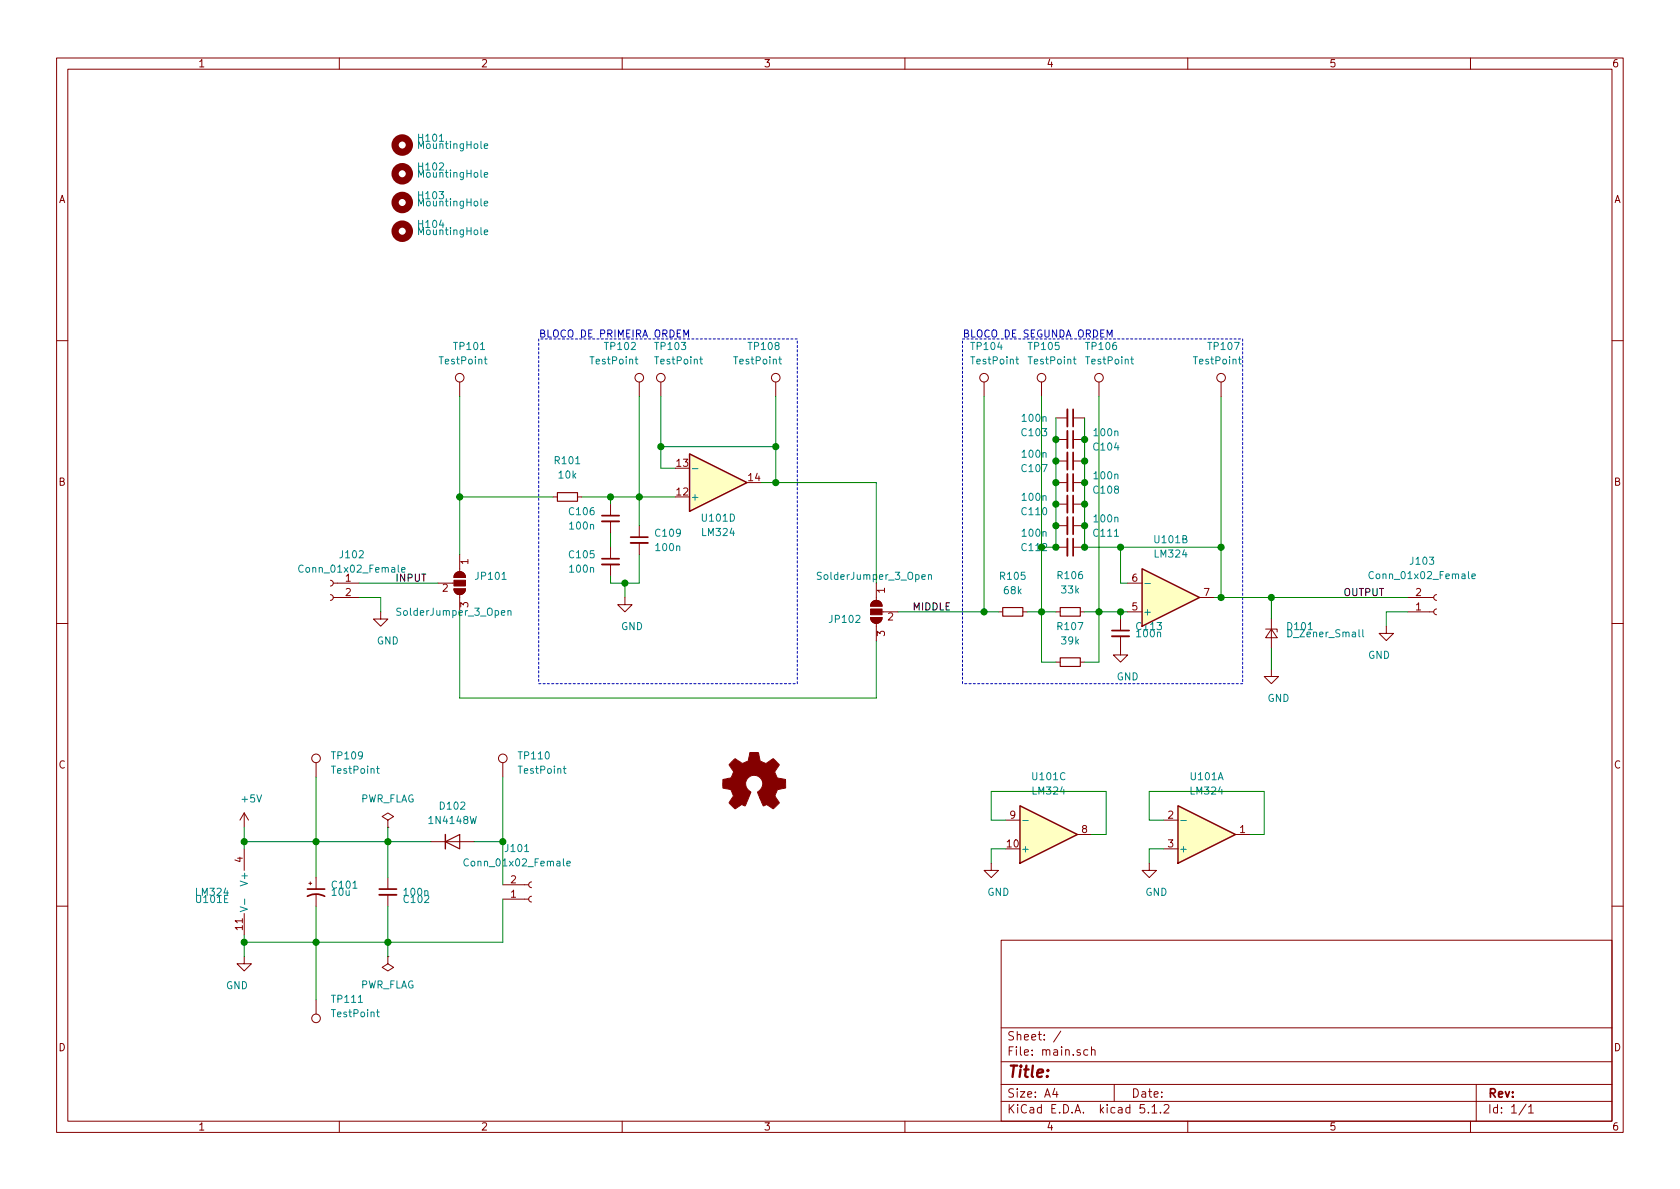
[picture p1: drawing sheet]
<svg xmlns="http://www.w3.org/2000/svg" width="297mm" height="210mm" viewBox="0 0 297 210" stroke-linecap="round" stroke-linejoin="round" font-family="sans-serif">
<g fill="none" stroke="#840000" stroke-width=".18">
<path d="M10 10.3h277v189.9h-277zM12 12.2h273v186.1h-273zM60 10.3v1.9M110 10.3v1.9M160 10.3v1.9M210 10.3v1.9M260 10.3v1.9M10 60.2h2M81.3 67.6v2.5M113 67.6v2.5M116.8 67.6v2.5M137.2 67.6v2.5"/>
<path d="M174 67.6v2.5M184.1 67.6v2.5M186.7 77.7h2M186.7 73.9h2M189.7 77.7h2.1M189.7 73.9h2.1M194.3 67.6v2.5M215.9 67.6v2.5M285 60.2h2M81.3 98v3.1M97.8 87.9h.8M102.1 87.9h.8"/>
<path d="M107.9 89.1v2.1M107.9 92.2v2M107.9 96.8v2M107.9 99.8v2M113 93v2M113 96v2M186.7 96.8h2M186.7 93h2M186.7 89.1h2M186.7 85.3h2M186.7 81.5h2M189.7 96.8h2.1"/>
<path d="M189.7 93h2.1M189.7 89.1h2.1M189.7 85.3h2.1M189.7 81.5h2.1M10 110.3h2M58.4 105.2l.4 .1 .1 .3-.1 .4-.4 .2M58.4 102.6l.4 .1 .1 .3-.1 .4-.4 .2M58.9 103.1h4.6M58.9 105.7h4.6M67.3 108.2v1.3h1.3l-1.3 1.2-1.3-1.2h1.3M77.5 103.1h2.8M80.3 104.1h2a1.02 1.02 0 0 1-1 1.1 1.02 1.02 0 0 1-1-1.1z"/>
<path d="M80.5 101.4a1.02 1.02 0 0 1 1.1-.3 1.02 1.02 0 0 1 .7 1h-2zM81.3 105.2v3M110.5 105.7v1.2h1.3l-1.3 1.3-1.3-1.3h1.3M153.9 109.2h2.1a1.02 1.02 0 0 1-1.1 1 1.02 1.02 0 0 1-1-1zM154.2 106.5a1.02 1.02 0 0 1 1.1-.3 1.02 1.02 0 0 1 .7 1h-2.1zM154.9 103.1v3.1M154.9 110.2v3.1M156 108.2h2.7M176.5 108.2h.8M180.8 108.2h.8M186.7 108.2h.8M186.7 117.1h.8"/>
<path d="M191 108.2h.8M191 117.1h.8M198.1 112.5v3.3h1.3l-1.3 1.3-1.3-1.3h1.3M198.1 109.5v2M199.4 108.2h2.5M199.4 103.1h2.5M212.1 105.7h2.5M223.8 111.2h2v.6M224.8 111.2l1 1.6h-2zM224.8 118.4v1.2h1.3l-1.3 1.3-1.3-1.3h1.3M224.8 109.5v5M245.1 110.7v1.3h-1.3l1.3 1.3 1.3-1.3h-1.3"/>
<path d="M248.9 108.2h4.6M248.9 105.7h4.6M254 105.2l-.3 .1-.2 .3 .1 .4 .4 .2M254 107.7l-.3 .1-.2 .3 .1 .4 .4 .2M285 110.3h2M55.9 134.9v2.5M88.9 134.9v2.5M43.2 143.8v2.5M43.2 150.1v3.8M43.2 143.8l-.8 1.2M43.2 143.8l.7 1.2M54.6 156.2h.5"/>
<path d="M54.9 156v.5M55.9 155.2v2M55.9 158.2v2.1M68.6 145l1-.6-1-.6-1 .6 1 .6v1.3M68.6 146.3h.1M68.6 155.2v2M68.6 158.2v2.1M76.2 148.8h7.6M88.9 156.5h4.6M88.9 159h4.6M94 156l-.3 .1-.2 .3 .1 .4 .4 .2M94 158.5l-.3 .1-.2 .3 .1 .4 .4 .2"/>
<path d="M175.3 152.6v1.3h1.2l-1.2 1.3-1.3-1.3h1.3M177.8 145h2.5M190.5 147.6h2.5M203.2 152.6v1.3h1.3l-1.3 1.3-1.3-1.3h1.3M205.7 145h2.6M205.7 150.1h2.6M218.4 147.6h2.6M10 160.2h2M43.2 169.2v1.2h-1.3l1.3 1.3 1.2-1.3h-1.2M43.2 161.5v3.8M55.9 176.8v2.5M68.6 169.2v1.2l1 .7-1 .6-1-.6 1-.7"/>
<path d="M68.6 169.2h.1M177 166.3h108v32h-108zM285 160.2h2M60 198.3v1.9M110 198.3v1.9M160 198.3v1.9M177 194.8h108M177 191.8h108M177 187.8h108M177 181.8h108M186.5 192.5l-.4 1h1M186.8 193v1"/>
<path d="M187.6 182.3l-1.3 2M192.3 185.7l-.4-.1-.3 .3 .1 .6 .2 .1 .4-.1M193 185.7l.2-.1 .3 .1 .1 .9M193 185.1v1.5M197 191.8v3M202.3 195.3h-.7l-.1 .7 .3-.1 .5 .1 .1 .2-.1 .5-.2 .1-.6-.1M203 196.7v.1M203.7 195.8l.4-.5v1.5M203.7 196.8h.8M205.2 196.7v.1M205.8 195.5l.2-.2h.4l.3 .5-.9 1h.9M210 198.3v1.9"/>
<path d="M260 198.3v1.9M261 191.8v6.5M269.8 195.2l-1.2 2M270.3 195.8l.4-.5v1.5M270.3 196.8h.8"/>
<circle cx="81.3" cy="66.8" r=".76"/>
<circle cx="113" cy="66.8" r=".76"/>
<circle cx="116.8" cy="66.8" r=".76"/>
<circle cx="137.2" cy="66.8" r=".76"/>
<circle cx="174" cy="66.8" r=".76"/>
<circle cx="184.1" cy="66.8" r=".76"/>
<circle cx="194.3" cy="66.8" r=".76"/>
<circle cx="215.9" cy="66.8" r=".76"/>
<circle cx="55.9" cy="134.1" r=".76"/>
<circle cx="88.9" cy="134.1" r=".76"/>
<circle cx="55.9" cy="180.1" r=".76"/>
</g>
<path d="M98.6 87.1h3.5v1.5h-3.5zM177.3 107.4h3.5v1.6h-3.5zM187.5 107.4h3.5v1.6h-3.5zM187.5 116.3h3.5v1.6h-3.5zM78.7 148.8l2.6-1.2v2.5z" fill="none" stroke="#840000" stroke-width=".2"/>
<path d="M188.7 72.4v3M188.7 76.2v3M106.4 99.8h3.1M106.4 92.2h3.1M111.5 96h3.1M188.7 80v3.1M188.7 83.8v3.1M188.7 87.6v3.1M188.7 91.4v3.1M188.7 95.2v3.1M196.6 112.5h3M67.1 158.2h3" fill="none" stroke="#840000" stroke-width=".33"/>
<g fill="none" stroke="#840000" stroke-width=".3">
<path d="M189.7 72.4v3M189.7 76.2v3M106.4 98.8h3.1M106.4 91.2h3.1M111.5 95h3.1M189.7 80v3.1M189.7 83.8v3.1M189.7 87.6v3.1M189.7 91.4v3.1M189.7 95.2v3.1M196.6 111.5h3M54.4 158.5a3.2 3.2 0 0 1 3 0"/>
<path d="M54.4 157.2h3M67.1 157.2h3"/>
</g>
<g fill="#840000" stroke="#840000" stroke-width=".18">
<path d="M80.5 101.4a1.02 1.02 0 0 1 1.1-.3 1.02 1.02 0 0 1 .7 1h-2z"/>
<path d="M80.3 104.1h2a1.02 1.02 0 0 1-1 1.1 1.02 1.02 0 0 1-1-1.1z"/>
<path d="M80.3 102.6h2v1h-2z"/>
<path d="M154.2 106.5a1.02 1.02 0 0 1 1.1-.3 1.02 1.02 0 0 1 .7 1h-2.1z"/>
<path d="M153.9 109.2h2.1a1.02 1.02 0 0 1-1.1 1 1.02 1.02 0 0 1-1-1z"/>
<path d="M153.9 107.7h2.1v1h-2.1z"/>
<path d="M129.4 134.7l.6-.5 .9 .5a.62 .62 0 0 0 1 0h.2a1.62 1.62 0 0 0 .4-1.4l.1-.2h1.5l.2 .8a.74 .74 0 0 0 .6 .9l.5 .2 1.3-.8 1.1 1-.4 .7a.75 .75 0 0 0-.2 1.2l.2 .5 1.5 .2v1.5l-1.4 .3-.1 .1a1.23 1.23 0 0 0-.3 1.2l.7 1.1-.1 .1-1 .9-.8-.5a.54 .54 0 0 0-.9 0l-1-2.3a2.33 2.33 0 0 0 .8-2 1.54 1.54 0 0 0-2.5-.7 1.54 1.54 0 0 0 .5 2.6l-1.1 2.4a.69 .69 0 0 0-1.1 .1l-.6 .4-1.1-1 .8-1.2-.2-.6a.71 .71 0 0 0-1-.7l-.7-.2v-1.5h.5a1.11 1.11 0 0 0 1.2-.7 .72 .72 0 0 0-.2-1.2l-.4-.7z"/>
</g>
<g fill="none" stroke="#008484" stroke-width=".18">
<path d="M85.6 36l.6-.1v-.3h-.4l-.2 .2 .1 .6h.5M85.6 30.9l.6-.1v-.2l-.4-.1-.2 .2 .1 .6h.5M85.6 25.8l.6-.1v-.2l-.4-.1-.2 .2 .1 .6h.5M85.6 41.1l.6-.1v-.3h-.4l-.2 .1 .1 .6h.5M85.6 63.5h.5M85.8 63.1v1.1l.3 .2M112.3 63.5h.5M112.5 63.1v1.1l.3 .2M123.7 63.5h.5M123.9 63.1v1.1l.3 .2M137.7 63.5h.5M137.9 63.1v1.1l.3 .2"/>
<path d="M179.6 63.5h.5M179.8 63.1v1.1l.3 .2M189.8 63.5h.4M189.9 63.1v1.1l.3 .2M199.9 63.5h.5M200.1 63.1v1.1l.3 .2M219 63.5h.5M219.2 63.1v1.1l.3 .2M122.4 82.9h1M53.6 100a.6 .6 0 0 0-.8 .5 .6 .6 0 0 0 .6 .7l.2-.1M71 100.8l.6-.1v-.3l-.4-.1-.2 .2 .1 .6h.5M89.8 108.1l.2-.1h.3v.8"/>
<path d="M89.8 108v.8M164.2 101.7l.1-.1 .3 .1 .1 .8M164.2 101.6v.9M202.4 103.2h1M240.9 111.3v1.1l.2 .2M242.8 101.2a.6 .6 0 0 0-.8 .4 .6 .6 0 0 0 .6 .7l.2-.1M260.2 101.9l.7-.1-.1-.3h-.4l-.2 .2 .1 .6h.5M66.6 135.9h.5M66.8 135.5v1.1l.3 .1M99.6 135.9h.5M99.8 135.5v1.1l.3 .1M43.3 159v.9"/>
<path d="M82.8 152a.6 .6 0 0 0-.8 .4 .6 .6 0 0 0 .6 .7l.2-.1M100.2 152.7l.6-.1v-.3h-.4l-.2 .2 .1 .6h.5M180.8 145.1h1M208.8 145.1h1M42.5 160.3l1.2 .5-1.2 .4M66.6 179h.5M66.8 178.5v1.1l.3 .2"/>
</g>
<g fill="none" stroke="#008400" stroke-width=".18">
<path d="M81.3 70.1v27.9M113 70.1v22.9M116.8 70.1v12.7h2.6M116.8 79h20.4M137.2 70.1v15.2M174 70.1v38.1M184.1 70.1v47h2.6M186.7 73.9v22.9h-2.6M191.8 73.9v22.9h24.1M194.3 70.1v47h-2.5M215.9 70.1v35.6M81.3 87.9h16.5"/>
<path d="M102.9 87.9h16.5M107.9 87.9v1.2M107.9 94.2v2.6M113 98v5.1h-5.1v-1.3M134.6 85.3h20.3v17.8M198.1 96.8v6.3h1.3M63.5 105.7h3.8v2.5M63.5 103.1h14M81.3 108.2v15.2h73.6v-10.1M110.5 103.1v2.6M158.7 108.2h17.8M181.6 108.2h5.1"/>
<path d="M191.8 108.2h7.6M198.1 108.2v1.3M214.6 105.7h34.3M224.8 105.7v3.8M224.8 114.5v3.9M248.9 108.2h-3.8v2.5M55.9 137.4v17.8M88.9 137.4v19.1M43.2 146.3v3.8M43.2 148.8h33M68.6 146.3v8.9M83.8 148.8h5.1"/>
<path d="M88.9 159v7.6h-45.7M177.8 150.1h-2.5v2.5M177.8 145h-2.5v-5.1h20.3v7.7h-2.6M205.7 150.1h-2.5v2.5M205.7 145h-2.5v-5.1h20.3v7.7h-2.5M43.2 165.3v3.9M55.9 160.3v16.5M68.6 160.3v8.9"/>
</g>
<g fill="#008400" stroke="#008400" stroke-width=".25">
<circle cx="184.2" cy="108.2" r=".51"/>
<circle cx="174" cy="108.2" r=".51"/>
<circle cx="43.2" cy="166.6" r=".51"/>
<circle cx="43.2" cy="148.8" r=".51"/>
<circle cx="68.6" cy="166.6" r=".51"/>
<circle cx="55.9" cy="148.8" r=".51"/>
<circle cx="55.9" cy="166.6" r=".51"/>
<circle cx="215.9" cy="105.7" r=".51"/>
<circle cx="194.3" cy="108.2" r=".51"/>
<circle cx="215.9" cy="96.8" r=".51"/>
<circle cx="198.1" cy="96.8" r=".51"/>
<circle cx="198.1" cy="108.2" r=".51"/>
<circle cx="191.8" cy="96.8" r=".51"/>
<circle cx="191.8" cy="81.5" r=".51"/>
<circle cx="191.8" cy="85.3" r=".51"/>
<circle cx="191.8" cy="89.1" r=".51"/>
<circle cx="191.8" cy="93" r=".51"/>
<circle cx="186.7" cy="96.8" r=".51"/>
<circle cx="186.7" cy="81.5" r=".51"/>
<circle cx="186.7" cy="85.3" r=".51"/>
<circle cx="186.7" cy="89.1" r=".51"/>
<circle cx="186.7" cy="93" r=".51"/>
<circle cx="191.8" cy="77.7" r=".51"/>
<circle cx="186.7" cy="77.7" r=".51"/>
<circle cx="224.8" cy="105.7" r=".51"/>
<circle cx="68.6" cy="148.8" r=".51"/>
<circle cx="88.9" cy="148.8" r=".51"/>
<circle cx="108" cy="87.9" r=".51"/>
<circle cx="113" cy="87.9" r=".51"/>
<circle cx="81.3" cy="87.9" r=".51"/>
<circle cx="110.5" cy="103.1" r=".51"/>
<circle cx="137.2" cy="85.3" r=".51"/>
<circle cx="116.8" cy="79" r=".51"/>
<circle cx="137.2" cy="79" r=".51"/>
</g>
<path d="M120.9 59.6v-1.3l.4 1 .4-1v1.3M195.8 59.6v-1.3l.4 1 .4-1v1.3" fill="none" stroke="#0000c2" stroke-width=".18"/>
<path d="M95.2 59.9v61M141 59.9h-45.8M170.2 59.9h49.5M219.7 59.9v61M95.2 120.9h45.8M141 120.9v-61M170.2 120.9v-61M219.7 120.9h-49.5" fill="none" stroke="#0000c2" stroke-width=".18" stroke-dasharray=".4 .4"/>
<g fill="#ffffc2" stroke="#ffffc2" stroke-width=".18">
<path d="M201.9 100.6l10.2 5.1-10.2 5z"/>
<path d="M180.3 142.5l10.2 5.1-10.2 5z"/>
<path d="M121.9 80.3l10.2 5-10.2 5.1z"/>
<path d="M208.3 142.5l10.1 5.1-10.1 5z"/>
</g>
<path d="M121.9 80.3l10.2 5-10.2 5.1zM201.9 100.6l10.2 5.1-10.2 5zM78.7 147.6v2.5M180.3 142.5l10.2 5.1-10.2 5zM208.3 142.5l10.1 5.1-10.1 5z" fill="none" stroke="#840000" stroke-width=".25"/>
<g fill="none" stroke="#840000" stroke-width="1.3">
<circle cx="71.1" cy="35.8" r="1.27"/>
<circle cx="71.1" cy="30.7" r="1.27"/>
<circle cx="71.1" cy="25.6" r="1.27"/>
<circle cx="71.1" cy="40.9" r="1.27"/>
</g>
<text font-size="2.8" fill="#840000" x="178" y="190.5">Title:</text>
<g font-size="2.1" fill="#840000">
<text x="178" y="184">Sheet: /</text>
<text x="178" y="186.7">File: main.sch</text>
<text x="178" y="196.9">KiCad E.D.A. kicad 5.1.2</text>
<text x="178" y="194.1">Size: A4</text>
<text x="200" y="194.1">Date:</text>
<text x="263" y="194.1">Rev:</text>
<text x="263" y="196.9">Id: 1/1</text>
</g>
<g font-size="1.8" fill="#840000">
<text x="35" y="11.9">1</text>
<text x="85" y="11.9">2</text>
<text x="135" y="11.9">3</text>
<text x="185" y="11.9">4</text>
<text x="235" y="11.9">5</text>
<text x="285" y="11.9">6</text>
<text x="10.4" y="35.9">A</text>
<text x="285.4" y="35.9">A</text>
<text x="119.7" y="82.5">13</text>
<text x="10.4" y="85.9">B</text>
<text x="119.7" y="87.6">12</text>
<text x="132.4" y="85.1">14</text>
<text x="285.4" y="85.9">B</text>
<text x="82.8" y="99.8" transform="rotate(-90 82.8 99.8)">1</text>
<text x="61.1" y="102.9">1</text>
<text x="61.1" y="105.4">2</text>
<text x="78.3" y="104.6">2</text>
<text x="82.8" y="107.4" transform="rotate(-90 82.8 107.4)">3</text>
<text x="156.5" y="104.9" transform="rotate(-90 156.5 104.9)">1</text>
<text x="200.2" y="107.9">5</text>
<text x="200.2" y="102.9">6</text>
<text x="212.9" y="105.4">7</text>
<text x="250.3" y="107.9">1</text>
<text x="250.3" y="105.4">2</text>
<text x="156.5" y="112.5" transform="rotate(-90 156.5 112.5)">3</text>
<text x="157" y="109.7">2</text>
<text x="10.4" y="135.9">C</text>
<text x="285.4" y="135.9">C</text>
<text x="178.1" y="149.9">10</text>
<text x="178.6" y="144.8">9</text>
<text x="191.3" y="147.3">8</text>
<text x="206.5" y="144.8">2</text>
<text x="206.5" y="149.9">3</text>
<text x="219.2" y="147.3">1</text>
<text x="42.9" y="152.5" transform="rotate(-90 42.9 152.5)">4</text>
<text x="90.3" y="158.7">1</text>
<text x="90.3" y="156.2">2</text>
<text x="42.9" y="164.4" transform="rotate(-90 42.9 164.4)">11</text>
<text x="10.4" y="185.9">D</text>
<text x="285.4" y="185.9">D</text>
<text x="35" y="199.9">1</text>
<text x="85" y="199.9">2</text>
<text x="135" y="199.9">3</text>
<text x="185" y="199.9">4</text>
<text x="235" y="199.9">5</text>
<text x="285" y="199.9">6</text>
</g>
<g font-size="1.8" fill="#008484">
<text x="74.1" y="25.1">H101</text>
<text x="74.2" y="26.3">MountingHole</text>
<text x="74.1" y="35.2">H103</text>
<text x="74.1" y="30.1">H102</text>
<text x="74.2" y="31.4">MountingHole</text>
<text x="74.1" y="40.3">H104</text>
<text x="74.2" y="41.6">MountingHole</text>
<text x="74.2" y="36.5">MountingHole</text>
<text x="77.9" y="64.4">TestPoint</text>
<text x="80.4" y="61.9">TP101</text>
<text x="104.5" y="64.4">TestPoint</text>
<text x="107.1" y="61.9">TP102</text>
<text x="116" y="61.9">TP103</text>
<text x="116" y="64.4">TestPoint</text>
<text x="129.9" y="64.4">TestPoint</text>
<text x="132.5" y="61.9">TP108</text>
<text x="171.9" y="61.9">TP104</text>
<text x="171.9" y="64.4">TestPoint</text>
<text x="182" y="61.9">TP105</text>
<text x="182" y="64.4">TestPoint</text>
<text x="192.2" y="61.9">TP106</text>
<text x="192.2" y="64.4">TestPoint</text>
<text x="211.2" y="64.4">TestPoint</text>
<text x="213.8" y="61.9">TP107</text>
<text x="180.8" y="77.1">C103</text>
<text x="180.9" y="74.6">100n</text>
<text x="193.6" y="77.1">100n</text>
<text x="98.2" y="82.1">R101</text>
<text x="180.8" y="83.5">C107</text>
<text x="180.9" y="80.9">100n</text>
<text x="193.5" y="79.7">C104</text>
<text x="98.9" y="84.6">10k</text>
<text x="122" y="88.5">+</text>
<text x="180.9" y="88.6">100n</text>
<text x="193.5" y="87.3">C108</text>
<text x="193.6" y="84.8">100n</text>
<text x="100.8" y="91.1">C106</text>
<text x="100.9" y="93.6">100n</text>
<text x="116" y="94.9">C109</text>
<text x="124.3" y="92.2">U101D</text>
<text x="124.3" y="94.8">LM324</text>
<text x="180.8" y="91.1">C110</text>
<text x="180.9" y="94.9">100n</text>
<text x="193.5" y="94.9">C111</text>
<text x="193.6" y="92.4">100n</text>
<text x="53.5" y="101.3">Conn_01x02_Female</text>
<text x="60.2" y="98.7">J102</text>
<text x="100.8" y="98.7">C105</text>
<text x="100.9" y="101.3">100n</text>
<text x="116.1" y="97.5">100n</text>
<text x="204.3" y="96.1">U101B</text>
<text x="204.3" y="98.6">LM324</text>
<text x="249.5" y="99.9">J103</text>
<text x="84.3" y="102.5">JP101</text>
<text x="145" y="102.5">SolderJumper_3_Open</text>
<text x="177" y="102.5">R105</text>
<text x="177.6" y="105.1">68k</text>
<text x="187.1" y="102.4">R106</text>
<text x="187.8" y="104.9">33k</text>
<text x="242.7" y="102.4">Conn_01x02_Female</text>
<text x="66.6" y="114">GND</text>
<text x="70.6" y="108.9">SolderJumper_3_Open</text>
<text x="109.8" y="111.4">GND</text>
<text x="146.8" y="110.2">JP102</text>
<text x="187.1" y="111.4">R107</text>
<text x="187.8" y="114">39k</text>
<text x="201.1" y="111.4">C113</text>
<text x="201.1" y="112.7">100n</text>
<text x="202.1" y="108.8">+</text>
<text x="227.7" y="111.4">D101</text>
<text x="228" y="112.7">D_Zener_Small</text>
<text x="241.9" y="116.5">GND</text>
<text x="197.4" y="120.3">GND</text>
<text x="224.1" y="124.1">GND</text>
<text x="58.8" y="134.3">TP109</text>
<text x="58.8" y="136.8">TestPoint</text>
<text x="91.8" y="134.3">TP110</text>
<text x="91.8" y="136.8">TestPoint</text>
<text x="182.7" y="138">U101C</text>
<text x="210.6" y="138">U101A</text>
<text x="42.8" y="141.9">+5V</text>
<text x="63.6" y="141.9">PWR_FLAG</text>
<text x="77.9" y="143.2">D102</text>
<text x="182.7" y="140.5">LM324</text>
<text x="210.6" y="140.5">LM324</text>
<text x="76.1" y="145.7">1N4148W</text>
<text x="82.7" y="153.2">Conn_01x02_Female</text>
<text x="89.5" y="150.7">J101</text>
<text x="180.5" y="150.7">+</text>
<text x="208.4" y="150.7">+</text>
<text x="34.8" y="158.4">LM324</text>
<text x="34.8" y="159.7">U101E</text>
<text x="43.8" y="156.3" transform="rotate(-90 43.8 156.3)">V+</text>
<text x="58.8" y="158.4">10u</text>
<text x="58.8" y="157.1">C101</text>
<text x="71.5" y="159.7">C102</text>
<text x="71.6" y="158.4">100n</text>
<text x="174.6" y="158.4">GND</text>
<text x="202.5" y="158.4">GND</text>
<text x="40" y="174.9">GND</text>
<text x="58.8" y="177.3">TP111</text>
<text x="58.8" y="179.9">TestPoint</text>
<text x="63.6" y="174.8">PWR_FLAG</text>
</g>
<g font-size="1.8" fill="#0000c2">
<text x="95.2" y="59.7">BLOCO DE PRIMEIRA ORDEM</text>
<text x="170.2" y="59.7">BLOCO DE SEGUNDA ORDEM</text>
</g>
<text font-size="1.8" fill="#008400" x="180.8" y="97.5">C112</text>
<g font-size="1.8">
<text x="69.8" y="102.9">INPUT</text>
<text x="161.3" y="107.9">MIDDLE</text>
<text x="237.5" y="105.4">OUTPUT</text>
</g>
</svg>
